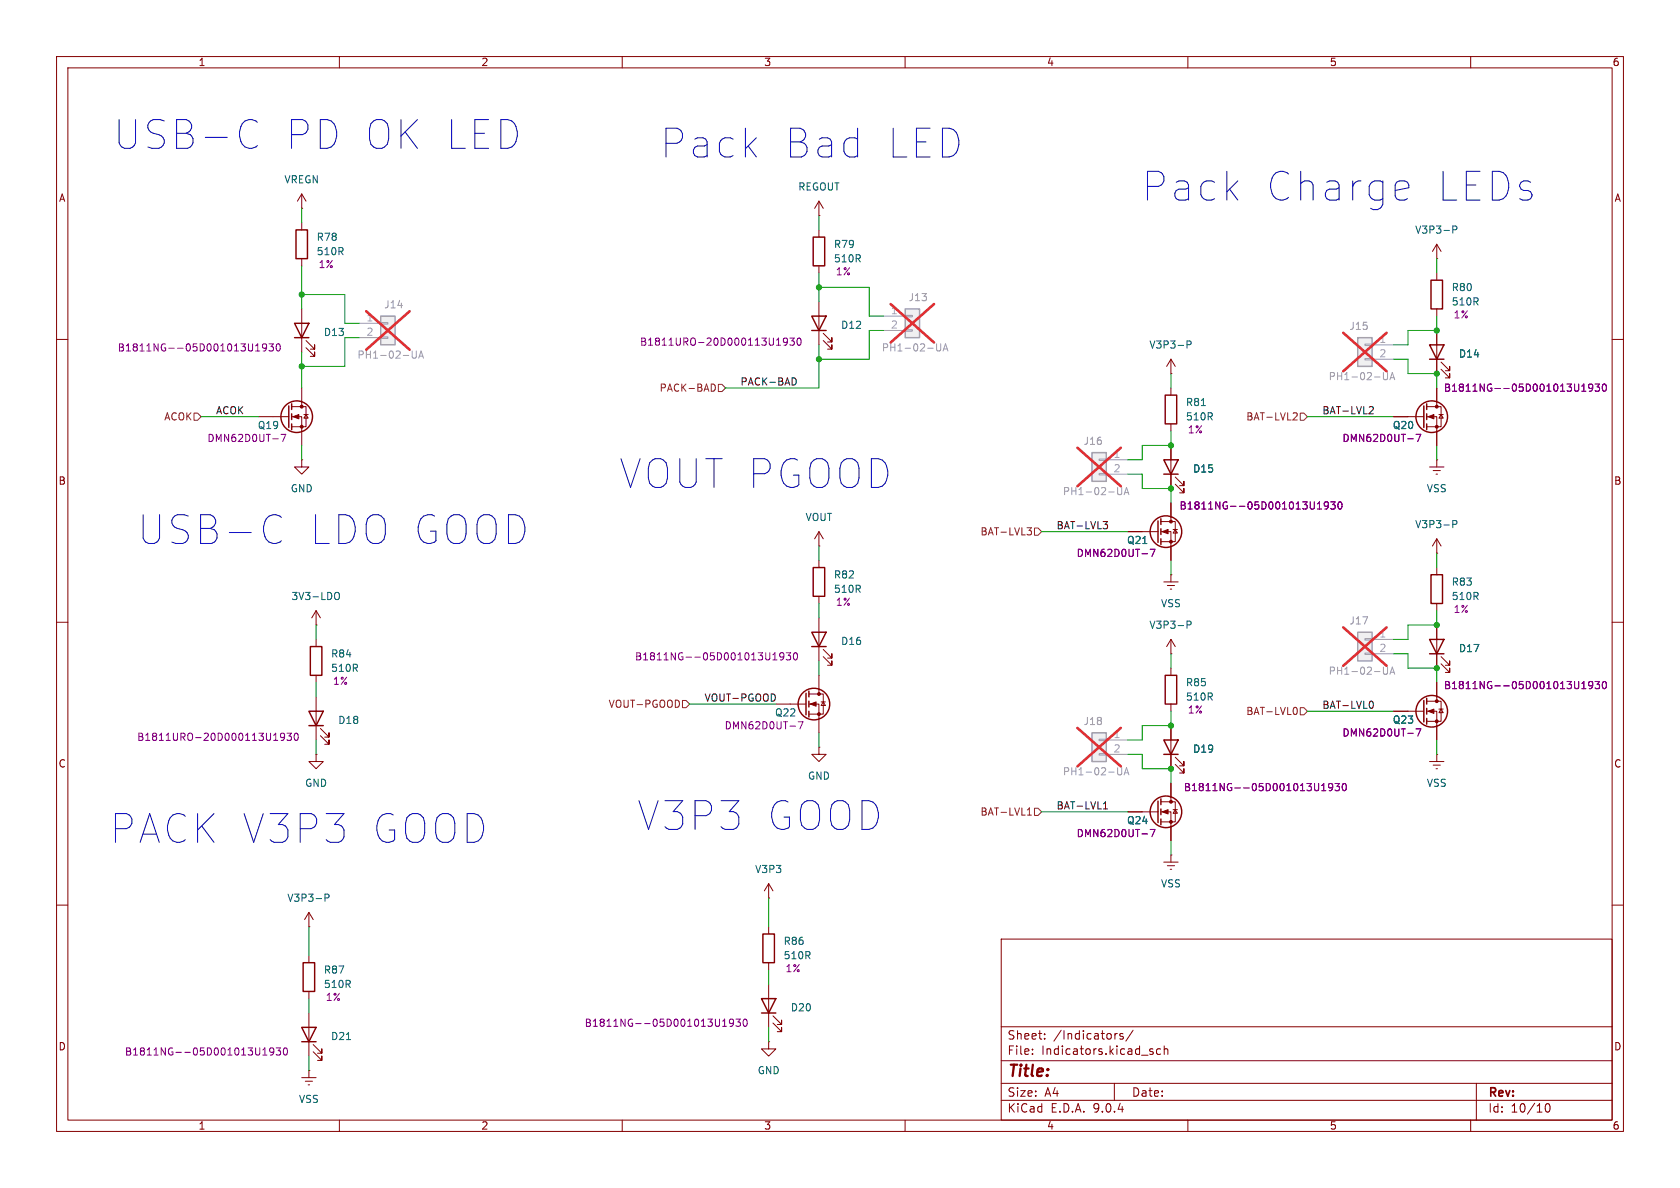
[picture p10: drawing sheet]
<svg xmlns="http://www.w3.org/2000/svg" width="297mm" height="210mm" viewBox="0 0 297 210" stroke-linecap="round" stroke-linejoin="round" font-family="sans-serif">
<g fill="none" stroke="#840000" stroke-width=".18">
<path d="M10 10h277v190h-277zM12 12h273v186h-273zM60 10v2M110 10v2M160 10v2M210 10v2M260 10v2M53.3 36.8h.1M53.3 34.3v2.5M53.3 39.4v1.2M53.3 34.3l-.7 1.3M53.3 34.3l.8 1.3"/>
<path d="M144.8 38.1h.1M144.8 35.6v2.5M144.8 35.6l-.8 1.2M144.8 35.6l.7 1.2M53.3 45.7v1.3M53.3 54.6v7.6M144.8 40.6v1.3M144.8 47v1.3M254 45.7h.1M254 43.2v2.5M254 48.3v1.2M254 54.6v1.3"/>
<path d="M254 58.4v7.6M254 43.2l-.8 1.3M254 43.2l.8 1.3M10 60h2M45.7 73.7h5.4M51.6 71.9h2.5v3.5h-2.5M51.6 73.7h1.7v5M53.3 68.6v3.3M53.7 73.3h.8M54.1 73.3l.4 .6h-.8zM54.1 61.5l1.5 1.5v-.8v.8h-.7M54.1 60.2l1.5 1.5v-.7v.7h-.7"/>
<path d="M207 66h.1M207 63.5v2.5M207 68.6v1.3M207 74.9v1.3M207 63.5l-.8 1.3M207 63.5l.8 1.3M254.8 65.3l1.5 1.5v-.8v.8h-.8M254.8 64l1.5 1.5v-.7v.7h-.8M285 60h2M254 97.8h.1M254 95.3v2.5M254 95.3l-.8 1.2"/>
<path d="M254 95.3l.8 1.2M10 110h2M55.9 110.5h.1M55.9 108l-.8 1.2M55.9 108l.7 1.2M55.9 108v2.5M205.7 102.9h2.6M206.4 103.5h1.2M206.9 104.1h.2M207 101.6h.1M207 101.6v1.3M254 100.3v1.3"/>
<path d="M254 106.7v1.3M254 110.5v7.6M254.8 117.3l1.5 1.6v-.8v.8h-.8M254.8 116.1l1.5 1.5v-.8v.8h-.8M285 110h2M246.4 125.7h5.3M252.2 124h2.6v3.5h-2.6M252.2 125.7h1.8v5.1M252.7 134.6h2.6M253.4 135.3h1.2M253.9 135.9h.2M254 133.4h.1"/>
<path d="M254 120.7v3.3M254 133.4v1.2M254.4 125.3h.7M254.8 125.3l.3 .7h-.7zM10 160h2M135.9 163.8v1.3M135.9 170.2v1.3M177 166h108v32h-108zM285 160h2M60 198v2M110 198v2M135.9 184.2v1.2h-1.3l1.3 1.3 1.3-1.3h-1.3"/>
<path d="M135.9 184.2h.1M160 198v2M177 194.5h108M177 191.5h108M177 187.5h108M177 181.5h108M182.5 186.3v.1M182.5 185.5v.1M184.7 183.6v.1M184.7 182.8v.1M197 191.5v3M197.5 182.7l-.3 .1"/>
<path d="M198.5 182.8l-.3-.1-.2 .2v.2l.5 .2v.3h-.5M200.3 182.1l-1.3 2M203.5 185.9l.3 .1 .1 .2-.2 .2h-.3M203.5 185.4l.3 .1M205.2 185.5l-.5-.1-.2 .3v.4l.1 .2h.6M205.8 185.5l.2-.1 .4 .1 .1 .9M205.8 184.9v1.5M210 198v2M260 198v2M261 191.5v6.5M273.3 195.2l.2-.1a.81 .81 0 0 1 .6 .6 .81 .81 0 0 1-.3 .8l-.1 .1a.81 .81 0 0 1-.4-1.4z"/>
</g>
<g fill="none" stroke="#840000" stroke-width=".25">
<path d="M52.1 57.2h2.5l-1.3 2.5zM52.1 59.7h2.5M52.3 40.6h2.1v5.1h-2.1zM143.8 41.9h2v5.1h-2zM253 49.5h2v5.1h-2zM51.1 71.8v3.8M51.6 71.4v1M51.6 73.2v1M51.6 74.9v1M206 69.9h2v5h-2zM252.7 61h2.6l-1.3 2.5zM252.7 63.5h2.6"/>
<path d="M252.7 113h2.6l-1.3 2.6zM252.7 115.6h2.6M253 101.6h2v5.1h-2zM251.7 123.8v3.8M252.2 123.4v1.1M252.2 125.2v1M252.2 127v1M134.9 165.1h2v5.1h-2z"/>
<circle cx="52.5" cy="73.7" r="2.79"/>
<circle cx="253.1" cy="125.7" r="2.79"/>
</g>
<g fill="none" stroke="#840084" stroke-width=".18">
<path d="M44.6 60.8v1l-.1 .2M45.2 62h.7M45.2 61.1l.4-.3v1.2M47.1 61.3l-.2 .3-.4-.1-.1-.2 .1-.5h.4l.2 .1a.84 .84 0 0 1-.3 1.1h-.3M47.6 60.8h.7l-.4 .5 .4 .1v.5l-.2 .1-.5-.1M48.9 60.9l.2-.1a.68 .68 0 0 1 .5 .6 .68 .68 0 0 1-.5 .6l-.2-.1-.1-.3zM49.7 76.8h.8l-.5 1.2M279.1 67.9v1l-.1 .2M279.6 68.3l.4-.4v1.3M279.6 69.2h.8M281.6 68.4l-.3 .3h-.2l-.3-.3 .2-.5h.3l.2 .1a.84 .84 0 0 1-.3 1.2h-.2M282 67.9h.8l-.4 .5 .3 .1v.5l-.2 .2-.5-.2"/>
<path d="M283.4 68l.2-.1a.68 .68 0 0 1 .4 .6 .68 .68 0 0 1-.4 .7l-.2-.2-.1-.3zM250.3 128.8h.9l-.6 1.3M279.1 120.5v1l-.1 .2M279.6 121.7h.8M279.6 120.8l.4-.3v1.2M281.6 121l-.3 .3h-.2l-.3-.3 .2-.5h.3l.2 .1a.84 .84 0 0 1-.3 1.1h-.2M282 120.5h.8l-.4 .5 .3 .1v.5l-.2 .1-.5-.1M283.4 120.6l.2-.1a.68 .68 0 0 1 .4 .6 .68 .68 0 0 1-.4 .6l-.2-.1-.1-.3z"/>
</g>
<path d="M256.8 40.6h.6l.2-.2-.1-.3-.7-.2v1.3M209.9 60.9h.6l.1-.2-.1-.3-.6-.1v1.2M212.4 71.7h.7M256.8 92.7l.6-.1 .2-.2-.1-.3-.7-.1v1.3M59.3 104.8l.1-.1a.43 .43 0 0 1 .6 .4v.5a.42 .42 0 0 1-.2 .4 .42 .42 0 0 1-.5-.1" fill="none" stroke="#006464" stroke-width=".18"/>
<g fill="#840000" stroke="#840000" stroke-width=".18">
<path d="M51.8 73.7l1-.4v.7z"/>
<path d="M252.5 125.7l1-.4v.8z"/>
<circle cx="53.3" cy="71.9" r=".25"/>
<circle cx="53.3" cy="75.4" r=".25"/>
<circle cx="254" cy="124" r=".25"/>
<circle cx="254" cy="127.5" r=".25"/>
</g>
<path d="M160 54.6h2.6v5.1h-2.6z" fill="#f0f0f0"/>
<path d="M160 54.6h2.6v5.1h-2.6z" fill="none" stroke="#a1a1a1" stroke-width=".25"/>
<path d="M156.2 55.9h3.8M156.2 58.4h3.8M160 55.8h1.3v.2h-1.3zM160 58.3h1.3v.2h-1.3zM165.6 60.8v1l.2 .2h.4l.1-.2v-1M166.7 62l.5-1.2 .4 1.2M166.8 61.7h.7" fill="none" stroke="#a1a1a1" stroke-width=".18"/>
<path d="M157.5 53.8l7.6 6.7M165.1 53.8l-7.6 6.7" fill="none" stroke="#e12e31" stroke-width=".46"/>
<path d="M144.8 119.4v3.3M137.2 124.5h5.3M143 122.7h2.5v3.5h-2.5M143 124.5h1.8v5M144.8 132.1v1.3h1.2l-1.2 1.2-1.3-1.2h1.3M144.8 132.1h.1M145.2 124.1h.7M145.5 124.1l.4 .6h-.7zM135.9 158.8h.1M135.9 156.2l-.8 1.3M135.9 156.2l.8 1.3M135.9 156.2v2.6" fill="none" stroke="#840000" stroke-width=".18"/>
<g fill="none" stroke="#840000" stroke-width=".25">
<path d="M142.5 122.6v3.8M143 122.2v1M143 124v1M143 125.7v1"/>
<circle cx="143.9" cy="124.5" r="2.79"/>
</g>
<g fill="#840000" stroke="#840000" stroke-width=".18">
<path d="M143.3 124.5l1-.4v.7z"/>
<circle cx="144.8" cy="122.7" r=".25"/>
<circle cx="144.8" cy="126.2" r=".25"/>
</g>
<path d="M141.1 127.6h.9l-.6 1.2" fill="none" stroke="#840084" stroke-width=".18"/>
<path d="M67.3 55.9h2.5v5.1h-2.5z" fill="#f0f0f0"/>
<path d="M67.3 55.9h2.5v5.1h-2.5z" fill="none" stroke="#a1a1a1" stroke-width=".25"/>
<path d="M63.5 57.2h3.8M63.5 59.7h3.8M67.3 57h1.3v.3h-1.3zM67.3 59.6h1.3v.2h-1.3zM72.9 62v1.1l.2 .2h.4l.1-.2v-1.1M74 63.3l.4-1.3 .5 1.3M74.1 63h.6" fill="none" stroke="#a1a1a1" stroke-width=".18"/>
<path d="M64.7 55l7.7 6.8M72.4 55l-7.7 6.8" fill="none" stroke="#e12e31" stroke-width=".46"/>
<path d="M240 59.7h2.6v5.1h-2.6z" fill="#f0f0f0"/>
<path d="M240 59.7h2.6v5.1h-2.6z" fill="none" stroke="#a1a1a1" stroke-width=".25"/>
<path d="M241.3 60.8h1.3v.3h-1.3zM241.3 63.4h1.3v.2h-1.3zM242.6 61h3.8M242.6 63.5h3.8M244.6 65.9v1l.2 .2h.4l.1-.2v-1M245.7 67.1l.4-1.2 .5 1.2M245.8 66.8h.6" fill="none" stroke="#a1a1a1" stroke-width=".18"/>
<path d="M237.5 58.8l7.6 6.8M245.1 58.8l-7.6 6.8" fill="none" stroke="#e12e31" stroke-width=".46"/>
<g fill="none" stroke="#840000" stroke-width=".25">
<path d="M143.5 55.9h2.5l-1.2 2.5zM143.5 58.4h2.5M251.7 71.8v3.8M252.2 71.4v1M252.2 73.2v1M252.2 74.9v1M205.7 81.3h2.6l-1.3 2.5zM205.7 83.8h2.6M54.9 114.3h2v5.1h-2z"/>
<circle cx="253.1" cy="73.7" r="2.79"/>
</g>
<g fill="none" stroke="#840000" stroke-width=".18">
<path d="M144.8 53.3v7.7M145.5 58.9l1.6 1.6v-.8v.8h-.8M145.5 60.2l1.6 1.5v-.7v.7h-.8M207 78.7v7.7M246.4 73.7h5.3M252.2 71.9h2.6v3.5h-2.6M252.2 73.7h1.8v5M254 68.6v3.3M254.4 73.3h.7M254.8 73.3l.3 .6h-.7zM207.8 85.6l1.5 1.5v-.7v.7h-.8M207.8 84.3l1.5 1.6v-.8v.8h-.8"/>
<path d="M55.9 113v1.3M55.9 119.4v1.3M55.9 133.4v1.2h1.2l-1.2 1.3-1.3-1.3h1.3M55.9 133.4h.1"/>
</g>
<g fill="#840000" stroke="#840000" stroke-width=".18">
<path d="M252.5 73.7l1-.4v.7z"/>
<circle cx="254" cy="71.9" r=".25"/>
<circle cx="254" cy="75.4" r=".25"/>
</g>
<path d="M137.5 59.9l.1-.1v1.2M139.6 59.8h.8l-.4 .4 .4 .2v.5l-.2 .1-.6-.1M141 59.9l.2-.1a.68 .68 0 0 1 .4 .6 .68 .68 0 0 1-.4 .6l-.2-.1-.1-.4zM137.3 61h.7M139.2 60.3l-.2 .2h-.4l-.1-.2 .1-.5h.4l.1 .1a.84 .84 0 0 1-.3 1.1h-.2M250.3 76.8h.9l-.6 1.2M232.4 88.7v1l-.2 .2M232.9 90h.7M232.9 89.1l.4-.4v1.3M234.8 89.3l-.2 .2h-.2l-.3-.2 .1-.5 .4-.1 .2 .1a.84 .84 0 0 1-.3 1.2h-.3M235.3 88.7h.7l-.4 .5 .4 .1v.6l-.2 .1-.5-.1M236.6 88.8l.2-.1a.68 .68 0 0 1 .5 .7 .68 .68 0 0 1-.5 .6l-.2-.1-.1-.4z" fill="none" stroke="#840084" stroke-width=".18"/>
<path d="M240 111.8h2.6v5h-2.6z" fill="#f0f0f0"/>
<path d="M240 111.8h2.6v5h-2.6z" fill="none" stroke="#a1a1a1" stroke-width=".25"/>
<path d="M241.3 112.9h1.3v.3h-1.3zM241.3 115.4h1.3v.3h-1.3zM242.6 113h3.8M242.6 115.6h3.8M244.6 117.9v1.1l.2 .2 .4-.1 .1-.1v-1.1M245.7 119.2l.4-1.3 .5 1.3M245.8 118.8h.6" fill="none" stroke="#a1a1a1" stroke-width=".18"/>
<path d="M237.5 110.9l7.6 6.8M245.1 110.9l-7.6 6.8" fill="none" stroke="#e12e31" stroke-width=".46"/>
<path d="M207 115.6h.1M207 113v2.6M207 118.1v1.3M207 113l-.8 1.3M207 113l.8 1.3M207 124.5v1.2M207 128.3v7.6M207.8 135.1l1.5 1.6v-.8v.8h-.8M207.8 133.9l1.5 1.5v-.8v.8h-.8M135.9 174v7.6M136.7 179.6l1.5 1.5v-.8v.8h-.8M136.7 180.8l1.5 1.6v-.8v.8h-.8" fill="none" stroke="#840000" stroke-width=".18"/>
<path d="M206 119.4h2v5.1h-2zM205.7 130.8h2.6l-1.3 2.6zM205.7 133.4h2.6M134.6 176.5h2.6l-1.3 2.6zM134.6 179.1h2.6" fill="none" stroke="#840000" stroke-width=".25"/>
<path d="M233.1 138.5v1l-.1 .2M233.7 139.8h.7M233.7 138.9l.3-.4v1.3M235.6 139l-.2 .3h-.3l-.2-.3 .1-.4 .4-.1 .1 .1a.84 .84 0 0 1-.3 1.2h-.2M236 138.5h.8l-.4 .5 .3 .1v.6l-.1 .1-.6-.1M237.4 138.6l.2-.1a.68 .68 0 0 1 .4 .6 .68 .68 0 0 1-.4 .7l-.2-.1-.1-.4zM127.2 180.2v1l-.1 .2M127.7 181.4h.8M127.7 180.5l.4-.3v1.2M129.7 180.7l-.3 .2h-.3l-.1-.2 .1-.5h.3l.2 .1a.84 .84 0 0 1-.3 1.1h-.2M130.1 180.2h.8l-.4 .4 .3 .2v.5l-.2 .1-.5-.1M131.5 180.3l.2-.1a.68 .68 0 0 1 .4 .6 .68 .68 0 0 1-.4 .6l-.2-.1-.1-.4z" fill="none" stroke="#840084" stroke-width=".18"/>
<path d="M209.9 110.5l.6-.1 .1-.2-.1-.3-.6-.1v1.3" fill="none" stroke="#006464" stroke-width=".18"/>
<path d="M193 129.5h2.6v5.1h-2.6z" fill="#f0f0f0"/>
<path d="M193 129.5h2.6v5.1h-2.6z" fill="none" stroke="#a1a1a1" stroke-width=".25"/>
<path d="M194.3 130.7h1.3v.2h-1.3zM194.3 133.2h1.3v.3h-1.3zM195.6 130.8h3.8M195.6 133.4h3.8M197.6 135.7v1l.2 .3 .4-.1 .1-.2v-1M198.7 137l.5-1.3 .4 1.3M198.9 136.6h.6" fill="none" stroke="#a1a1a1" stroke-width=".18"/>
<path d="M190.5 128.7l7.6 6.8M198.1 128.7l-7.6 6.8" fill="none" stroke="#e12e31" stroke-width=".46"/>
<g fill="none" stroke="#840000" stroke-width=".18">
<path d="M199.4 94h5.3M205.2 92.2h2.6v3.6h-2.6M205.2 94h1.8v5.1M207 88.9v3.3M207.4 93.6h.8M207.8 93.6l.4 .6h-.8zM207 138.4v3.3M199.4 143.5h5.3M205.2 141.7h2.6v3.6h-2.6M205.2 143.5h1.8v5.1M205.7 152.4h2.6M206.4 153h1.2"/>
<path d="M206.9 153.7h.2M207 151.1h.1M207 151.1v1.3M207.4 143.1h.8M207.8 143.1l.4 .7h-.8z"/>
</g>
<g fill="none" stroke="#840000" stroke-width=".25">
<path d="M204.7 92.1v3.8M205.2 91.7v1M205.2 93.5v1M205.2 95.3v1M204.7 141.6v3.8M205.2 141.2v1M205.2 143v1M205.2 144.8v1"/>
<circle cx="206.1" cy="94" r="2.79"/>
<circle cx="206.1" cy="143.5" r="2.79"/>
</g>
<g fill="#840000" stroke="#840000" stroke-width=".18">
<path d="M205.5 143.5l1-.4v.8z"/>
<path d="M205.5 94l1-.4v.8z"/>
<circle cx="207" cy="141.7" r=".25"/>
<circle cx="207" cy="145.3" r=".25"/>
<circle cx="207" cy="92.2" r=".25"/>
<circle cx="207" cy="95.8" r=".25"/>
</g>
<path d="M203.3 97.1h.9l-.6 1.3M203.3 146.6h.9l-.6 1.3" fill="none" stroke="#840084" stroke-width=".18"/>
<path d="M193 80h2.6v5.1h-2.6z" fill="#f0f0f0"/>
<path d="M193 80h2.6v5.1h-2.6z" fill="none" stroke="#a1a1a1" stroke-width=".25"/>
<path d="M194.3 81.2h1.3v.2h-1.3zM194.3 83.7h1.3v.2h-1.3zM195.6 81.3h3.8M195.6 83.8h3.8M197.6 86.2v1l.2 .2h.4l.1-.2v-1M198.7 87.4l.5-1.2 .4 1.2M198.9 87.1h.6" fill="none" stroke="#a1a1a1" stroke-width=".18"/>
<path d="M190.5 79.2l7.6 6.7M198.1 79.2l-7.6 6.7" fill="none" stroke="#e12e31" stroke-width=".46"/>
<g fill="none" stroke="#840000" stroke-width=".18">
<path d="M254 58.4v2.6M207 78.7v2.6M246.4 73.7h2.5M254 63.5v2.5M254 68.6v2.5M254 76.2v2.5M53.3 81.3v1.3h1.3l-1.3 1.2-1.2-1.2h1.2M53.3 81.3h.1M144.8 96.5h.1M144.8 94v2.5M144.8 99.1v1.2M144.8 94l-.8 1.3"/>
<path d="M144.8 94l.7 1.3M199.4 94h2.5M207 83.8v2.6M207 88.9v2.5M207 96.5v2.6M252.7 82.6h2.6M253.4 83.2h1.2M253.9 83.8h.2M254 81.3h.1M254 81.3v1.3M144.8 105.4v1.3M144.8 109.2v7.6"/>
<path d="M145.5 116.1l1.6 1.5v-.8v.8h-.8M145.5 114.8l1.6 1.5v-.7v.7h-.8M254 110.5v2.5M254 115.6v2.5M55.9 123.2v7.6M56.6 130l1.6 1.6v-.8v.8h-.8M56.6 128.8l1.6 1.5v-.8v.8h-.8M207 128.3v2.5M207 133.4v2.5M207 138.4v2.6M246.4 125.7h2.5M254 120.7v2.5"/>
<path d="M254 128.3v2.5M199.4 143.5h2.5M207 146.1v2.5M54.6 163.8h.1M54.6 161.3v2.5M54.6 168.9v1.3M54.6 175.3v1.2M54.6 179.1v7.6M54.6 161.3l-.8 1.3M54.6 161.3l.8 1.3M53.3 190.5h2.6M54 191.1h1.2"/>
<path d="M54.5 191.8h.2M54.6 189.2h.1M54.6 189.2v1.3M55.4 185.9l1.5 1.6v-.8v.8h-.8M55.4 184.7l1.5 1.5v-.8v.8h-.8"/>
</g>
<path d="M143.5 111.8h2.5l-1.2 2.5zM143.5 114.3h2.5M143.8 100.3h2v5.1h-2zM54.6 125.7h2.5l-1.2 2.6zM54.6 128.3h2.5M53.6 170.2h2v5.1h-2zM53.3 181.6h2.6l-1.3 2.6zM53.3 184.2h2.6" fill="none" stroke="#840000" stroke-width=".25"/>
<g fill="none" stroke="#840084" stroke-width=".18">
<path d="M250.3 76.8h.9l-.6 1.2M279.1 67.9v1l-.1 .2M279.6 69.2h.8M279.6 68.3l.4-.4v1.3M281.6 68.4l-.3 .3h-.2l-.3-.3 .2-.5h.3l.2 .1a.84 .84 0 0 1-.3 1.2h-.2M282 67.9h.8l-.4 .5 .3 .1v.5l-.2 .2-.5-.2M283.4 68l.2-.1a.68 .68 0 0 1 .4 .6 .68 .68 0 0 1-.4 .7l-.2-.2-.1-.3zM203.3 97.1h.9l-.6 1.3M232.4 88.7v1l-.2 .2M232.9 90h.7M232.9 89.1l.4-.4v1.3M234.8 89.3l-.2 .2h-.2l-.3-.2 .1-.5 .4-.1 .2 .1a.84 .84 0 0 1-.3 1.2h-.3"/>
<path d="M235.3 88.7h.7l-.4 .5 .4 .1v.6l-.2 .1-.5-.1M236.6 88.8l.2-.1a.68 .68 0 0 1 .5 .7 .68 .68 0 0 1-.5 .6l-.2-.1-.1-.4zM136.1 115.4v1l-.1 .2M136.6 116.7h.8M136.6 115.8l.4-.4v1.3M138.6 115.9l-.3 .3-.3-.1-.2-.2 .2-.5h.3l.2 .1a.84 .84 0 0 1-.3 1.2h-.2M139 115.4h.8l-.4 .5 .3 .1v.5l-.2 .2-.5-.2M140.4 115.5l.2-.1a.68 .68 0 0 1 .4 .6 .68 .68 0 0 1-.4 .7l-.2-.2-.1-.3zM48.4 130.9h.7M48.6 129.8l.1-.2v1.3M50.3 130.2l-.2 .2h-.3l-.2-.2 .1-.5 .4-.1 .1 .1a.84 .84 0 0 1-.3 1.2h-.2M50.7 129.6h.8l-.4 .5 .4 .1v.6l-.2 .1-.6-.1"/>
<path d="M52.1 129.7l.2-.1a.68 .68 0 0 1 .4 .6 .68 .68 0 0 1-.4 .7l-.2-.1-.1-.4zM233.1 138.5v1l-.1 .2M233.7 139.8h.7M233.7 138.9l.3-.4v1.3M235.6 139l-.2 .3h-.3l-.2-.3 .1-.4 .4-.1 .1 .1a.84 .84 0 0 1-.3 1.2h-.2M236 138.5h.8l-.4 .5 .3 .1v.6l-.1 .1-.6-.1M237.4 138.6l.2-.1a.68 .68 0 0 1 .4 .6 .68 .68 0 0 1-.4 .7l-.2-.1-.1-.4zM250.3 128.8h.9l-.6 1.3M279.1 120.5v1l-.1 .2M279.6 120.8l.4-.3v1.2M279.6 121.7h.8M281.6 121l-.3 .3h-.2l-.3-.3 .2-.5h.3l.2 .1a.84 .84 0 0 1-.3 1.1h-.2"/>
<path d="M282 120.5h.8l-.4 .5 .3 .1v.5l-.2 .1-.5-.1M283.4 120.6l.2-.1a.68 .68 0 0 1 .4 .6 .68 .68 0 0 1-.4 .6l-.2-.1-.1-.3zM203.3 146.6h.9l-.6 1.3M45.9 185.2v1.1l-.1 .1M46.5 186.5h.7M46.5 185.6l.3-.4v1.3M48.4 185.8l-.2 .2h-.4l-.1-.2 .1-.5 .4-.1 .1 .2a.84 .84 0 0 1-.3 1.1h-.2M48.8 185.2h.8l-.4 .5 .3 .1v.6l-.1 .1-.6-.1M50.3 185.3l.1-.1a.68 .68 0 0 1 .4 .7 .68 .68 0 0 1-.4 .6 .84 .84 0 0 1-.1-1.2z"/>
</g>
<path d="M57.5 158.7h.6l.1-.2-.1-.3-.6-.1v1.2M61.3 183.8h.7" fill="none" stroke="#006464" stroke-width=".18"/>
<g fill="none" stroke="#725600" stroke-width=".18">
<path d="M34.3 73h.6l.7 .7-.7 .6h-.6zM126 67.9a.68 .68 0 0 1 .5 .6 .68 .68 0 0 1-.5 .7M127 67.9h.6l.7 .7-.7 .6h-.6zM228.8 73h.4l.1 .3-.7 .9h.7M229.9 73h.6l.6 .7-.6 .6h-.6zM181.6 93.3h.7l-.4 .5 .4 .1v.4l-.2 .3h-.4M182.9 93.3h.6l.6 .7-.6 .6h-.6zM120.6 123.8h.7l.6 .7-.6 .6h-.7zM228.9 125a.68 .68 0 0 1 .5 .7 .68 .68 0 0 1-.5 .6M229.9 125.1h.6l.6 .6-.6 .7h-.6zM181.6 144.1h.7M181.6 143.2l.4-.4v1.3"/>
<path d="M182.9 142.9h.6l.6 .6-.6 .6h-.6z"/>
</g>
<path d="M140.3 66.8a.68 .68 0 0 1 .5 .6 .68 .68 0 0 1-.5 .7M242.2 71.9h.5l.1 .3-.8 .9h.8M195 92.2h.8l-.4 .5 .3 .1 .1 .4-.2 .3h-.4M242.4 123.9a.68 .68 0 0 1 .4 .7 .68 .68 0 0 1-.4 .6M195.1 143h.7M195.1 142.1l.3-.4v1.3" fill="none" stroke="#0f0f0f" stroke-width=".18"/>
<g fill="none" stroke="#009600" stroke-width=".18">
<path d="M53.3 36.8v2.6M144.8 38.1v2.5M53.3 52.1h7.7v5.1h2.5M53.3 47v7.6M63.5 59.7h-2.5v5.1h-7.7M144.8 48.3v5M144.8 50.8h8.9v5.1h2.5M156.2 58.4h-2.5v5.1h-8.9M254 55.9v2.5h-5.1v2.6h-2.5M254 45.7v2.6M35.6 73.7h10.1M53.3 62.2v6.4"/>
<path d="M53.3 78.7v2.6M144.8 61v7.6h-16.5M207 76.2v2.5h-5.1v2.6h-2.5M207 66v2.6M231.1 73.7h15.3M246.4 63.5h2.5v2.5h5.1v2.6M254 78.7v2.6M144.8 96.5v2.6M184.1 94h15.3M199.4 83.8h2.5v2.6h5.1v2.5M207 99.1v2.5M254 97.8v2.5"/>
<path d="M55.9 110.5v2.5M144.8 106.7v2.5M144.8 116.8v2.6M207 115.6v2.5M246.4 115.6h2.5v2.5h5.1v2.6M254 108v2.5h-5.1v2.5h-2.5M55.9 120.7v2.5M55.9 130.8v2.6M121.9 124.5h15.3M144.8 129.5v2.6M199.4 133.4h2.5v2.5h5.1v2.5M207 125.7v2.6h-5.1v2.5h-2.5"/>
<path d="M231.1 125.7h15.3M254 130.8v2.6M135.9 158.8v5M184.1 143.5h15.3M207 148.6v2.5M54.6 163.8v5.1M54.6 176.5v2.6M135.9 171.5v2.5M54.6 186.7v2.5M135.9 181.6v2.6"/>
</g>
<path d="M44 21.1h.5l.7 .3 .3 .2M45.5 25.7l-.3 .3-.7 .2h-.5M248.3 32l.5 .2 .3 .5v.5l-2.5 .5M248.8 35.1l-.5 .3M48.3 91h.5l.7 .2 .2 .3M49.7 95.6l-.2 .2-.7 .3h-.5" fill="none" stroke="#0000c2" stroke-width=".18"/>
<g fill="#009600" stroke="#009600" stroke-width=".18">
<circle cx="207" cy="78.7" r=".46"/>
<circle cx="207" cy="86.4" r=".46"/>
<circle cx="254" cy="58.4" r=".46"/>
<circle cx="254" cy="66" r=".46"/>
<circle cx="144.8" cy="63.5" r=".46"/>
<circle cx="144.8" cy="50.8" r=".46"/>
<circle cx="53.3" cy="64.8" r=".46"/>
<circle cx="53.3" cy="52.1" r=".46"/>
<circle cx="254" cy="118.1" r=".46"/>
<circle cx="207" cy="128.3" r=".46"/>
<circle cx="207" cy="135.9" r=".46"/>
<circle cx="254" cy="110.5" r=".46"/>
</g>
<g font-size="7.1" fill="#0000c2">
<text x="20.1" y="26.6">USB-C</text>
<text x="50" y="26.6">PD OK LED</text>
<text x="116.8" y="28.2">Pack</text>
<text x="138.3" y="28.2">Bad</text>
<text x="155.9" y="28.2">LED</text>
<text x="201.9" y="35.8">Pack</text>
<text x="223.4" y="35.8">Charge</text>
<text x="253.1" y="35.8">LEDs</text>
<text x="109.6" y="86.6">VOUT PGOOD</text>
<text x="24.4" y="96.5">USB-C</text>
<text x="54.3" y="96.5">LDO GOOD</text>
<text x="19.5" y="149.3">PACK V3P3</text>
<text x="64.8" y="149.3">GOOD</text>
<text x="112.8" y="147">V3P3</text>
<text x="135.2" y="147">GOOD</text>
</g>
<text font-size="2.8" fill="#840000" x="178" y="190.9">Title:</text>
<g font-size="2.1" fill="#840000">
<text x="178" y="184">Sheet:</text>
<text x="186.2" y="184">/Indicators/</text>
<text x="178" y="186.7">File:</text>
<text x="184.1" y="186.7">Indicators.kicad_sch</text>
<text x="178" y="196.9">KiCad</text>
<text x="178" y="194.1">Size:</text>
<text x="184.7" y="194.1">A4</text>
<text x="185.7" y="196.9">E.D.A.</text>
<text x="193.3" y="196.9">9.0.4</text>
<text x="200" y="194.1">Date:</text>
<text x="263" y="194.3">Rev:</text>
<text x="263" y="196.9">Id:</text>
<text x="267.1" y="196.9">10/10</text>
</g>
<g font-size="1.8" fill="#840000">
<text x="35" y="11.9">1</text>
<text x="85" y="11.9">2</text>
<text x="135" y="11.9">3</text>
<text x="185" y="11.9">4</text>
<text x="235" y="11.9">5</text>
<text x="285" y="11.9">6</text>
<text x="10.3" y="35.9">A</text>
<text x="285.3" y="35.9">A</text>
<text x="10.3" y="85.9">B</text>
<text x="285.3" y="85.9">B</text>
<text x="10.3" y="135.9">C</text>
<text x="285.3" y="135.9">C</text>
<text x="10.3" y="185.9">D</text>
<text x="285.3" y="185.9">D</text>
<text x="35" y="199.9">1</text>
<text x="85" y="199.9">2</text>
<text x="135" y="199.9">3</text>
<text x="185" y="199.9">4</text>
<text x="235" y="199.9">5</text>
<text x="285" y="199.9">6</text>
</g>
<g font-size="1.8" fill="#006464">
<text x="50.2" y="32.6">VREGN</text>
<text x="141" y="33.9">REGOUT</text>
<text x="250.1" y="41.5">V3P3-P</text>
<text x="55.9" y="45.3">510R</text>
<text x="55.9" y="42.8">R78</text>
<text x="147.3" y="46.6">510R</text>
<text x="147.3" y="44">R79</text>
<text x="256.5" y="51.7">R80</text>
<text x="57.2" y="59.6">D13</text>
<text x="148.6" y="58.3">D12</text>
<text x="256.5" y="54.2">510R</text>
<text x="203.1" y="61.8">V3P3-P</text>
<text x="257.8" y="63.4">D14</text>
<text x="209.6" y="72">R81</text>
<text x="45.5" y="76">Q19</text>
<text x="209.6" y="74.5">510R</text>
<text x="246.1" y="76">Q20</text>
<text x="210.8" y="83.7">D15</text>
<text x="51.3" y="87.2">GND</text>
<text x="252.1" y="87.2">VSS</text>
<text x="142.3" y="92.3">VOUT</text>
<text x="250.1" y="93.6">V3P3-P</text>
<text x="199.1" y="96.4">Q21</text>
<text x="51.4" y="106.3">3V3-LDO</text>
<text x="147.3" y="105">510R</text>
<text x="147.3" y="102.5">R82</text>
<text x="205.2" y="107.5">VSS</text>
<text x="256.5" y="106.3">510R</text>
<text x="256.5" y="103.7">R83</text>
<text x="203.1" y="111.4">V3P3-P</text>
<text x="58.4" y="119">510R</text>
<text x="58.4" y="116.4">R84</text>
<text x="148.6" y="114.2">D16</text>
<text x="257.8" y="115.5">D17</text>
<text x="209.6" y="124.1">510R</text>
<text x="209.6" y="121.5">R85</text>
<text x="59.7" y="128.2">D18</text>
<text x="136.9" y="126.8">Q22</text>
<text x="246.1" y="128.1">Q23</text>
<text x="210.8" y="133.3">D19</text>
<text x="53.8" y="139.3">GND</text>
<text x="142.7" y="138">GND</text>
<text x="252.1" y="139.3">VSS</text>
<text x="199.1" y="145.9">Q24</text>
<text x="133.4" y="154.5">V3P3</text>
<text x="50.7" y="159.6">V3P3-P</text>
<text x="205.2" y="157.1">VSS</text>
<text x="138.4" y="167.2">R86</text>
<text x="57.2" y="172.3">R87</text>
<text x="138.4" y="169.8">510R</text>
<text x="57.2" y="174.9">510R</text>
<text x="139.7" y="179">D20</text>
<text x="58.4" y="184.1">D21</text>
<text x="133.9" y="190.1">GND</text>
<text x="52.8" y="195.2">VSS</text>
</g>
<g font-size="1.8" fill="#840084">
<text x="56.2" y="47.6">1%</text>
<text x="147.7" y="48.9">1%</text>
<text x="256.9" y="56.5">1%</text>
<text x="20.7" y="62.3">B1811NG--05D001013U1930</text>
<text x="113" y="61.3">B1811URO-20D000113U1930</text>
<text x="255.2" y="69.4">B1811NG--05D001013U1930</text>
<text x="209.9" y="76.8">1%</text>
<text x="36.6" y="78.3">DMN62D0UT-7</text>
<text x="237.2" y="78.3">DMN62D0UT-7</text>
<text x="208.4" y="90.3">B1811NG--05D001013U1930</text>
<text x="190.2" y="98.7">DMN62D0UT-7</text>
<text x="147.7" y="107.3">1%</text>
<text x="256.9" y="108.6">1%</text>
<text x="112.2" y="116.9">B1811NG--05D001013U1930</text>
<text x="58.8" y="121.3">1%</text>
<text x="255.2" y="122">B1811NG--05D001013U1930</text>
<text x="24.1" y="131.2">B1811URO-20D000113U1930</text>
<text x="128" y="129.1">DMN62D0UT-7</text>
<text x="209.9" y="126.3">1%</text>
<text x="237.2" y="130.4">DMN62D0UT-7</text>
<text x="209.2" y="140.1">B1811NG--05D001013U1930</text>
<text x="190.2" y="148.2">DMN62D0UT-7</text>
<text x="138.8" y="172.1">1%</text>
<text x="57.5" y="177.1">1%</text>
<text x="103.3" y="181.7">B1811NG--05D001013U1930</text>
<text x="22" y="186.8">B1811NG--05D001013U1930</text>
</g>
<g font-size="1.8" fill="#989898">
<text x="160.5" y="53.4">J13</text>
<text x="67.8" y="54.7">J14</text>
<text x="238.5" y="58.5">J15</text>
<text x="191.5" y="78.8">J16</text>
<text x="238.5" y="110.6">J17</text>
<text x="191.5" y="128.4">J18</text>
</g>
<g font-size="1.8" fill="#aaa">
<text x="64.7" y="56.9">1</text>
<text x="64.7" y="59.4">2</text>
<text x="157.4" y="55.6">1</text>
<text x="157.4" y="58.2">2</text>
<text x="243.8" y="60.7">1</text>
<text x="243.8" y="63.2">2</text>
<text x="196.8" y="81">1</text>
<text x="196.8" y="83.6">2</text>
<text x="243.8" y="112.8">1</text>
<text x="243.8" y="115.3">2</text>
<text x="196.8" y="130.6">1</text>
<text x="196.8" y="133.1">2</text>
</g>
<g font-size="1.8" fill="#a1a1a1">
<text x="63.1" y="63.6">PH1-02-UA</text>
<text x="155.8" y="62.3">PH1-02-UA</text>
<text x="234.8" y="67.4">PH1-02-UA</text>
<text x="187.8" y="87.7">PH1-02-UA</text>
<text x="234.8" y="119.5">PH1-02-UA</text>
<text x="187.8" y="137.3">PH1-02-UA</text>
</g>
<g font-size="1.8" fill="#725600">
<text x="116.5" y="69.4">PACK-BAD</text>
<text x="28.9" y="74.5">ACOK</text>
<text x="220.2" y="74.5">BAT-LVL2</text>
<text x="173.2" y="94.8">BAT-LVL3</text>
<text x="107.5" y="125.3">VOUT-PGOOD</text>
<text x="220.2" y="126.6">BAT-LVL0</text>
<text x="173.2" y="144.4">BAT-LVL1</text>
</g>
<g font-size="1.8" fill="#0f0f0f">
<text x="130.8" y="68.2">PACK-BAD</text>
<text x="38.1" y="73.3">ACOK</text>
<text x="233.7" y="73.3">BAT-LVL2</text>
<text x="186.7" y="93.6">BAT-LVL3</text>
<text x="124.5" y="124.1">VOUT-PGOOD</text>
<text x="233.7" y="125.4">BAT-LVL0</text>
<text x="186.7" y="143.2">BAT-LVL1</text>
</g>
</svg>
